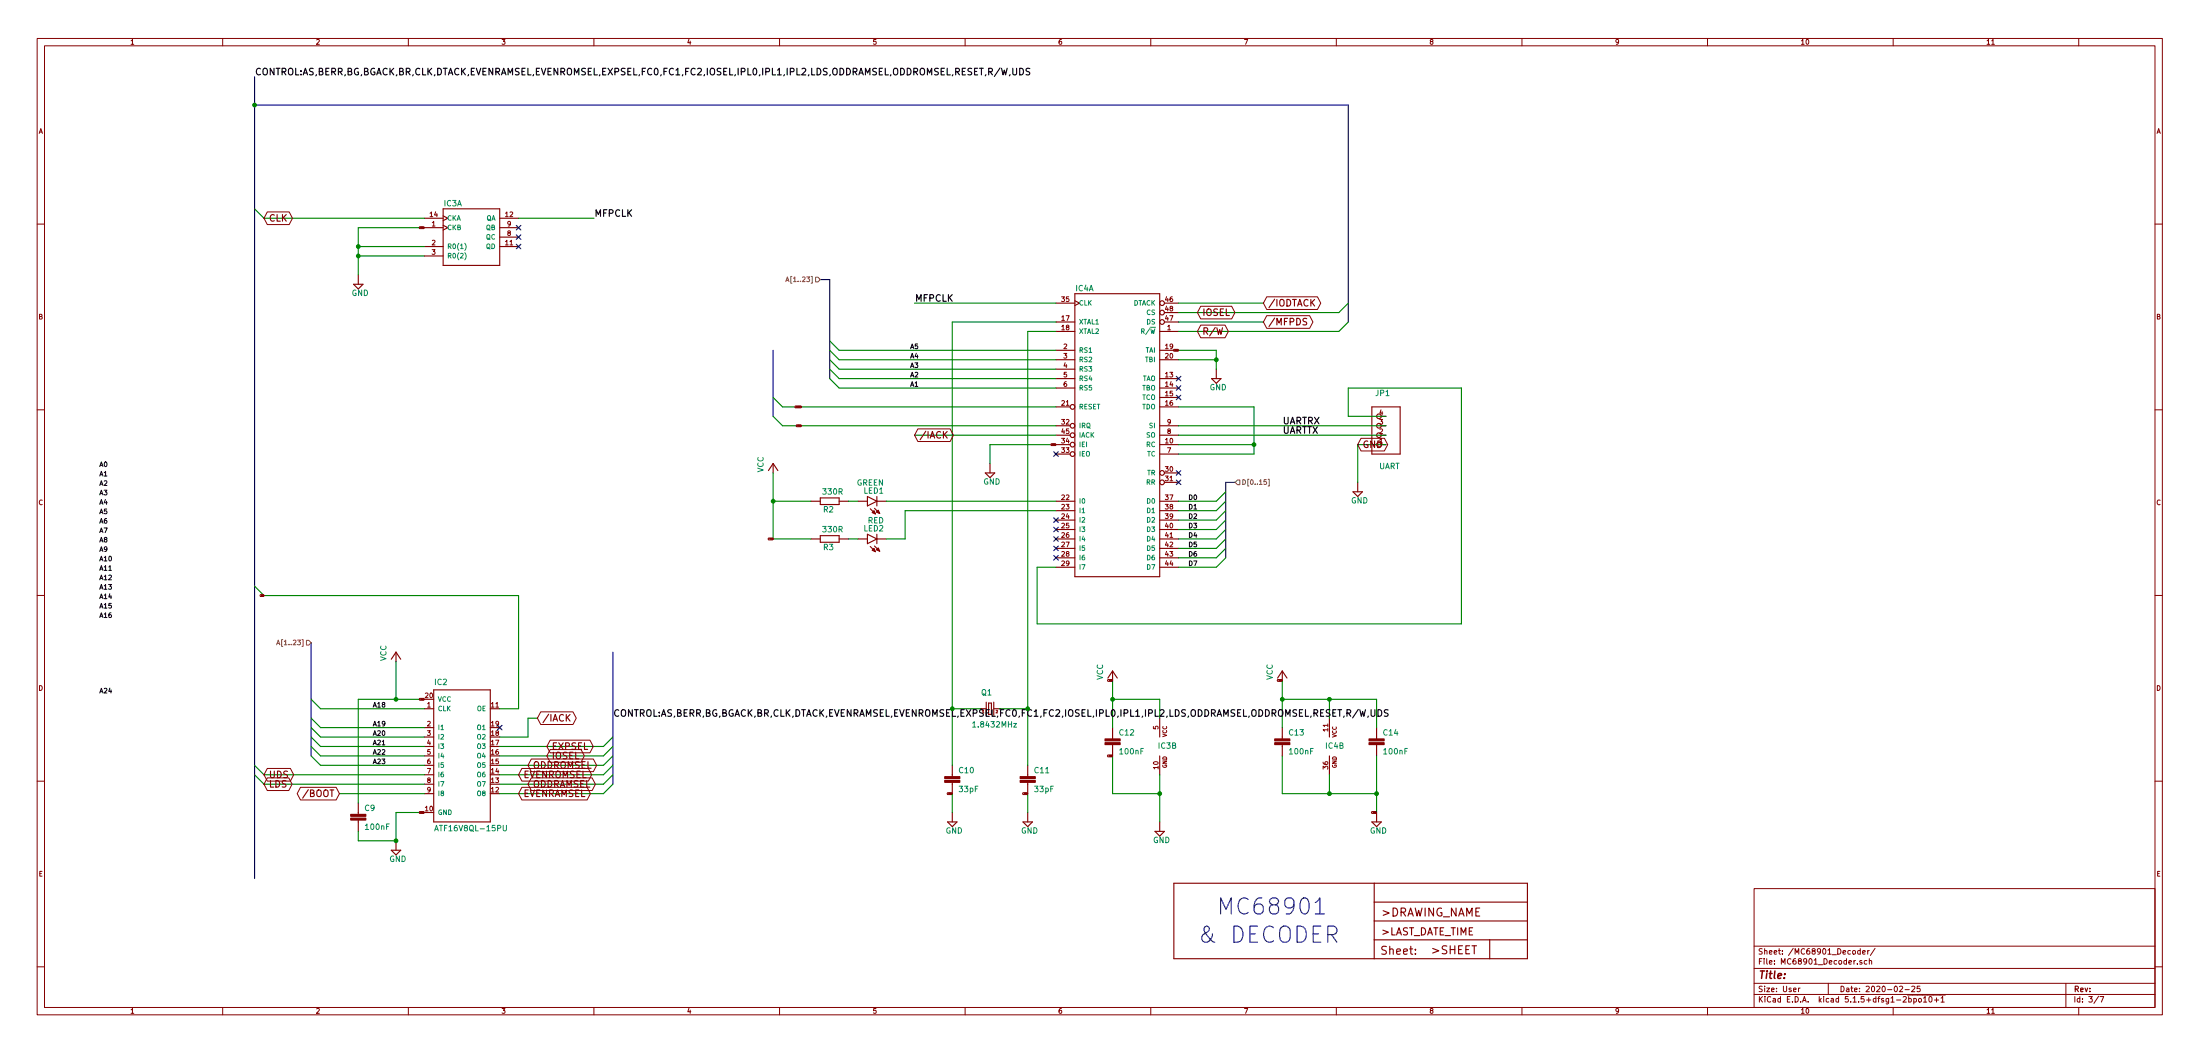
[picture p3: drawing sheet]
<svg xmlns="http://www.w3.org/2000/svg" width="593mm" height="283mm" viewBox="0 0 593 283" stroke-linecap="round" stroke-linejoin="round" font-family="sans-serif">
<g fill="none" stroke="#840000" stroke-width=".27">
<path d="M10 10.4h572.5v262.9h-572.5zM12 12.3h568.5v259h-568.5zM60 10.4v1.9M110 10.4v1.9M160 10.4v1.9M210 10.4v1.9M260 10.4v1.9M310 10.4v1.9M360 10.4v1.9M410 10.4v1.9M460 10.4v1.9M510 10.4v1.9"/>
<path d="M536.5 11.9h.8M560 10.4v1.9M72 57.1h5.9l.9 1.7-.9 1.7h-5.9l-.9-1.7zM10 60.3h2M113 61.1h1.2l.1 .2-.1 .3h-1.2zM341.2 79.9h13.7l.9 1.7-.9 1.7h-13.7l-.8-1.7zM580.5 60.3h2M316.2 94.1h1.2l.1 .2-.1 .3h-1.2zM323.5 82.5h8.3l.9 1.7-.9 1.7h-8.3l-.9-1.7zM323.5 87.5h6.5l.9 1.7-.9 1.8h-6.5l-.9-1.8zM341.2 85h11.6l.9 1.7-.9 1.7h-11.6l-.8-1.7zM10 110.4h2"/>
<path d="M214.2 109.3h1.6l.1 .3-.1 .2h-1.6zM214.6 114.4h1.2l.1 .2-.1 .3h-1.2zM247.3 115.5h8.7l.8 1.7-.8 1.7h-8.7l-.9-1.7zM283.2 119.5h1.2l.1 .2-.1 .3h-1.2zM366.6 118h6.3l.9 1.7-.9 1.7h-6.3l-.8-1.7zM580.5 110.4h2M207 144.9h1.2l.1 .2-.1 .3h-1.2zM10 160.3h2M70.2 160.1h.8l.1 .3-.1 .2h-.8zM580.5 160.3h2M113.1 188.1h1.1l.1 .2-.1 .3h-1.1zM145.7 191.7h8.7l.8 1.7-.8 1.7h-8.7l-.9-1.7z"/>
<path d="M148.2 199.3h10.7l.9 1.7-.9 1.7h-10.7l-.9-1.7zM298.5 183h1.1l.1 .2-.1 .3h-1.1zM344.2 183h1.1l.1 .2-.1 .3h-1.1zM10 210.4h2M72 209.5h5.8l.9 1.7-.9 1.7h-5.8l-.9-1.7zM72 206.9h6.2l.9 1.7-.9 1.7h-6.2l-.9-1.7zM80.9 212h9.7l.8 1.7-.8 1.7h-9.7l-.8-1.7zM113 218.5h1.2l.1 .3-.1 .2h-1.2zM140.6 212h17.6l.9 1.7-.9 1.7h-17.6l-.9-1.7zM140.6 206.9h17.9l.9 1.7-.9 1.7h-17.9l-.9-1.7zM143.1 209.5h16.4l.9 1.7-.9 1.7h-16.4l-.9-1.7zM143.1 204.4h16.7l.9 1.7-.9 1.7h-16.7l-.9-1.7z"/>
<path d="M148.2 201.8h8.3l.9 1.7-.9 1.8h-8.3l-.9-1.8zM255.3 213.5h1.1l.1 .2-.1 .3h-1.1zM275.6 213.5h1.1l.2 .2-.2 .3h-1.1zM298.4 203.3h1.2l.1 .2-.1 .3h-1.2zM369.6 218.5h1.1l.1 .3-.1 .2h-1.1zM580.5 210.4h2M472.5 239.3h108v32h-108zM472.5 254.8h108M501.1 256h-.4l-.3 .2 .1 .6 .6 .1M501.1 255.4v1.5M501.6 258.7l-.4-.1-.2 .2 .1 .3 .5 .1v.4h-.6M501.8 256.5l.7-.2-.1-.3h-.4l-.2 .2 .1 .7h.5"/>
<path d="M502.9 258.7l-.4-.1-.3 .3 .1 .6 .6 .1M503.1 256v.9M503.6 258.8l.5-.1 .1 .9M503.6 256l-.5 .2M503.6 258.1v1.5M505.1 255.4l-1.2 1.9M10 260.3h2M60 271.3v2M110 271.3v2M160 271.3v2M210 271.3v2M260 271.3v2"/>
<path d="M310 271.3v2M360 271.3v2M410 271.3v2M460 271.3v2M472.5 267.8h108M472.5 264.8h108M472.5 260.8h108M484.5 266.1v.9M484.9 266.1l-.4 .2M492.5 264.8v3M510 271.3v2M511.7 265.7l.6-.1 .3 .4-.9 1h.9"/>
<path d="M513.2 266.5h1.1M513.8 267.9h10.3M514.2 268.9h.4l.3 .2-.1 .7h-.6M514.2 268.3v1.5M515 265.7l.6-.1 .2 .4-.9 1h.9M515.6 268.9h.4l.3 .2-.1 .6-.6 .1M515.6 268.9v1.5M516.9 269h.7v.7h-.7zM517.2 265.6h-.7l-.1 .7 .7-.1 .1 .7h-.8M518.2 268.8l.4-.5v1.5M518.2 269.8h.8M519.8 268.4l.2-.1a.81 .81 0 0 1 .5 .8 .81 .81 0 0 1-.5 .7 1 1 0 0 1-.2-1.4z"/>
<path d="M521.1 269.3h1.2M521.7 268.7v1.1M522.9 268.8l.4-.5v1.5M522.9 269.8h.9M536.5 272.9h.8M556.5 264.8v6.5M560 271.3v2M565.4 268.3l-1.3 1.9M565.7 268.3h1l-.6 1.5M580.5 260.3h2"/>
</g>
<g fill="none" stroke="#840000" stroke-width=".3">
<path d="M114.3 58.8h5.1M119.4 58.1l1.2 .7-1.2 .6M119.4 56.2h15.2v15.3h-15.2zM134.6 58.8h5.1M95.2 76.5h2.6l-1.3 1.3zM96.5 74v2.5M114.3 61.3h5.1M114.3 66.4h5.1M114.3 68.9h5.1M119.4 60.7l1.2 .6-1.2 .6M134.6 61.3h5.1M134.6 66.4h5.1"/>
<path d="M134.6 63.8h5.1M289.6 79.1h22.8v76.2h-22.8zM284.5 89.2h5.1M284.5 86.7h5.1M284.5 94.3h5.1M284.5 96.9h5.1M284.5 81.6h5.1M284.5 99.4h5.1M289.6 81l1.2 .6-1.2 .7M312.4 89.2h5.1M312.4 94.3h5.1M312.4 96.9h5.1"/>
<path d="M313.7 86.7h3.8M313.7 81.6h3.8M313.7 84.2h3.8M327.7 99.4v2.5M352 85.8l-.6-.1-.4 .4 .2 .4 .7 .3v.5l-.9 .1M353.4 81.4l.8 1M354.2 80.6l-1.1 1.1M254.4 117l.8 1M255.2 116.2l-1 1M284.5 109.6h3.8M284.5 119.7h3.8M284.5 117.2h3.8"/>
<path d="M284.5 114.6h3.8M284.5 101.9h5.1M284.5 104.5h5.1M312.4 109.6h5.1M312.4 119.7h5.1M312.4 117.2h5.1M312.4 114.6h5.1M312.4 101.9h5.1M312.4 104.5h5.1M312.4 107h5.1M326.4 101.9h2.5l-1.2 1.3zM369.6 109.6h7.6v12.7h-7.6z"/>
<path d="M372.1 119.7h1.3M372.1 117.2h1.3M372.1 114.6h1.3M372.1 112.1h1.3M208.3 124.8l-1.3 1.9M208.3 124.8l1.2 1.9M208.3 124.8v2.5M218.4 135h2.6M221 134.1h5.1v1.8h-5.1zM226.1 135h2.5M231.1 135h2.6M233.7 133.7l2.5 1.3-2.5 1.2z"/>
<path d="M234.4 137l1.4 1.4M235.6 136.9l1.4 1.4M236.2 133.7v2.5M236.2 135h2.6M265.4 127.3h2.6l-1.3 1.3zM266.7 124.8v2.5M284.5 135h5.1M284.5 122.3h3.8M284.5 137.5h5.1M312.4 135h5.1M312.4 122.3h5.1M312.4 137.5h5.1"/>
<path d="M313.7 127.3h3.8M313.7 129.9h3.8M364.5 132.4h2.5l-1.2 1.3zM365.8 129.9v2.5M218.4 145.1h2.6M221 144.2h5.1v1.8h-5.1zM226.1 145.1h2.5M231.1 145.1h2.6M233.7 143.9l2.5 1.2-2.5 1.3zM234.4 147.2l1.4 1.4M235.6 147l1.4 1.4M236.2 143.9v2.5"/>
<path d="M236.2 145.1h2.6M284.5 145.1h5.1M284.5 140h5.1M284.5 142.6h5.1M284.5 147.7h5.1M284.5 150.2h5.1M284.5 152.7h5.1M312.4 145.1h5.1M312.4 140h5.1M312.4 142.6h5.1M312.4 147.7h5.1M312.4 150.2h5.1"/>
<path d="M312.4 152.7h5.1M106.7 175.6v2.5M106.7 175.6l-1.3 1.9M106.7 175.6l1.2 1.9M114.3 190.8h2.5M114.3 195.9h2.5M114.3 198.5h2.5M116.8 185.8h15.3v35.5h-15.3zM152.8 193.2l.8 1M153.6 192.4l-1 1M265.7 189.1v3.5M266.3 192.4v-3.1h.8v3.1"/>
<path d="M267.7 189.1v3.5M299.7 180.7l-1.3 1.9M299.7 180.7l1.3 1.9M299.7 180.7v2.5M299.7 195.9v3.1M312.4 193.4v5.1M345.4 180.7l-1.2 1.9M345.4 180.7l1.3 1.9M345.4 180.7v2.5M345.4 195.9v3.1M358.1 193.4v5.1M370.8 195.9v3.1"/>
<path d="M96.5 216.2v3.1M114.3 201h2.5M114.3 203.5h2.5M114.3 206.1h2.5M114.3 208.6h2.5M114.3 211.2h2.5M114.3 213.7h2.5M256.5 206.1v3M256.5 210.7v3M256.5 218.8v2.5M276.9 206.1v3M276.9 210.7v3"/>
<path d="M276.9 218.8v2.5M299.7 200.5v3M312.4 203.5v5.1M345.4 200.5v3M358.1 203.5v5.1M370.8 200.5v3M370.8 218.8v2.5M96.5 220.8v3.1M105.4 228.9h2.5l-1.2 1.3zM106.7 226.4v2.5M255.3 221.3h2.5l-1.3 1.3zM275.6 221.3h2.5l-1.2 1.3z"/>
<path d="M311.1 223.9h2.6l-1.3 1.2zM312.4 221.3v2.6M316.2 237.8h95.3v20.4h-95.3zM369.6 221.3h2.5l-1.3 1.3zM370.2 237.8v20.4M370.2 248h41.3M370.2 242.9h41.3M370.2 253.1h41.3M401.3 253.1v5.1"/>
<circle cx="313.1" cy="81.6" r=".63"/>
<circle cx="313.1" cy="84.2" r=".63"/>
<circle cx="313.1" cy="86.7" r=".63"/>
<circle cx="288.9" cy="114.6" r=".63"/>
<circle cx="288.9" cy="109.6" r=".63"/>
<circle cx="288.9" cy="119.7" r=".63"/>
<circle cx="288.9" cy="117.2" r=".63"/>
<circle cx="371.5" cy="114.6" r=".63"/>
<circle cx="371.5" cy="112.1" r=".63"/>
<circle cx="371.5" cy="117.2" r=".63"/>
<circle cx="288.9" cy="122.3" r=".63"/>
<circle cx="313.1" cy="127.3" r=".63"/>
<circle cx="313.1" cy="129.9" r=".63"/>
</g>
<g fill="#840000" stroke="#840000" stroke-width=".3">
<path d="M234.9 138l.6-.5 .3 .9z"/>
<path d="M236.1 137.9l.5-.5 .4 .9z"/>
<path d="M234.9 148.2l.6-.5 .3 .9z"/>
<path d="M236.1 148.1l.5-.6 .4 .9z"/>
<path d="M343.4 200h4.1v.5h-4.1z"/>
<path d="M343.4 199h4.1v.5h-4.1z"/>
<path d="M368.8 200h4.1v.5h-4.1z"/>
<path d="M368.8 199h4.1v.5h-4.1z"/>
<path d="M94.5 220.3h4.1v.5h-4.1z"/>
<path d="M94.5 219.3h4.1v.5h-4.1z"/>
<path d="M297.7 200h4.1v.5h-4.1z"/>
<path d="M297.7 199h4.1v.5h-4.1z"/>
<path d="M274.8 210.2h4.1v.5h-4.1z"/>
<path d="M274.8 209.1h4.1v.5h-4.1z"/>
<path d="M254.5 210.2h4.1v.5h-4.1z"/>
<path d="M254.5 209.1h4.1v.5h-4.1z"/>
</g>
<path d="M125.2 65.5a1.4 1.4 0 0 1 0 1.9M125.2 68a1.4 1.4 0 0 1 0 2M262 194.7l.5-.4v1.5M262 195.8h.9M117.1 223.7l.5-1.5 .5 1.5M117.2 223.3h.7M135.6 222.2v1.3l.3 .2 .5-.2v-1.3" fill="none" stroke="#008484" stroke-width=".27"/>
<g fill="none" stroke="#000084" stroke-width=".3">
<path d="M68.6 20.7v215.9M68.6 28.3h294.6v58.4M139.1 60.7l1.2 1.2M139.1 63.2l1.2 1.3M139.1 65.8l1.2 1.2M140.3 60.7l-1.2 1.2M140.3 63.2l-1.2 1.3M140.3 65.8l-1.2 1.2M221 75.3h2.5v26.6M208.3 94.3v17.8M316.9 106.4l1.2 1.2M316.9 103.9l1.2 1.2"/>
<path d="M316.9 101.3l1.2 1.3M318.1 106.4l-1.2 1.2M318.1 103.9l-1.2 1.2M318.1 101.3l-1.2 1.3M283.9 121.7l1.2 1.2M283.9 139.4l1.2 1.3M285.1 121.7l-1.2 1.2M285.1 139.4l-1.2 1.3M316.9 129.3l1.2 1.2M316.9 126.7l1.2 1.3M318.1 129.3l-1.2 1.2M318.1 126.7l-1.2 1.3"/>
<path d="M332.7 129.9h-2.5v20.3M283.9 149.6l1.2 1.2M283.9 147.1l1.2 1.2M283.9 144.5l1.2 1.2M283.9 142l1.2 1.2M285.1 149.6l-1.2 1.2M285.1 147.1l-1.2 1.2M285.1 144.5l-1.2 1.2M285.1 142l-1.2 1.2M83.8 173.1v30.4M165.1 175.6v35.6M134 195.3l1.2 1.2"/>
<path d="M135.2 195.3l-1.2 1.2"/>
</g>
<g fill="none" stroke="#008400" stroke-width=".3">
<path d="M68.6 56.2l2.5 2.6h43.2M139.7 58.8h20.3M96.5 68.9h17.8M96.5 66.4h17.8M114.3 61.3h-17.8v12.7M223.5 99.4l2.6 2.5h58.4M223.5 96.9l2.6 2.5h58.4M223.5 94.3l2.6 2.6h58.4M223.5 91.8l2.6 2.5h58.4M246.4 81.6h38.1M284.5 86.7h-28v119.4M284.5 89.2h-7.6v116.9"/>
<path d="M317.5 81.6h22.9M317.5 86.7h22.9M317.5 96.9h10.2M317.5 94.3h10.2v5.1M363.2 86.7l-2.5 2.5h-43.2M363.2 81.6l-2.5 2.6h-43.2M208.3 112.1l2.5 2.5h73.7M208.3 107l2.5 2.6h73.7M223.5 101.9l2.6 2.6h58.4M246.4 117.2h38.1M284.5 119.7h-17.8v5.1M317.5 114.6h55.9"/>
<path d="M317.5 117.2h55.9M317.5 119.7h20.3M317.5 109.6h20.3v12.7h-20.3M373.4 112.1h-10.2v-7.6h30.5v63.5h-114.3v-15.3h5.1M373.4 119.7h-7.6v10.2M208.3 135h10.1M208.3 127.3v17.8h10.1M228.6 135h2.5M238.8 135h45.7M284.5 137.5h-40.7v7.6h-5M330.2 132.4l-2.5 2.6h-10.2M330.2 135l-2.5 2.5h-10.2"/>
<path d="M330.2 137.5l-2.5 2.5h-10.2M68.6 157.8l2.5 2.6h68.6v30.4h-5.1M228.6 145.1h2.5M330.2 142.6l-2.5 2.5h-10.2M330.2 150.2l-2.5 2.5h-10.2M330.2 140l-2.5 2.6h-10.2M330.2 145.1l-2.5 2.6h-10.2M330.2 147.7l-2.5 2.5h-10.2M106.7 178.1v10.2M83.8 193.4l2.6 2.5h27.9M83.8 195.9l2.6 2.6h27.9M83.8 198.5l2.6 2.5h27.9"/>
<path d="M83.8 188.3l2.6 2.5h27.9M114.3 188.3h-17.8v27.9M144.8 193.4h-2.6v5.1h-7.6M165.1 198.5l-2.5 2.5h-28M256.5 190.8h7.7M269.2 190.8h7.7M299.7 188.3h12.7v5.1M299.7 183.2v12.7M345.4 188.3h25.4v7.6M345.4 183.2v12.7M358.1 188.3v5.1M68.6 206.1l2.5 2.5h43.2"/>
<path d="M68.6 208.6l2.5 2.6h43.2M83.8 201l2.6 2.5h27.9M83.8 203.5l2.6 2.6h27.9M91.4 213.7h22.9M114.3 218.8h-7.6v7.6h-10.2v-2.5M165.1 206.1l-2.5 2.5h-28M165.1 201l-2.5 2.5h-28M165.1 203.5l-2.5 2.6h-28M165.1 208.6l-2.5 2.6h-28M165.1 211.2l-2.5 2.5h-28M256.5 213.7v5.1M276.9 213.7v5.1"/>
<path d="M299.7 203.5v10.2h12.7M312.4 208.6v12.7M345.4 203.5v10.2h25.4M358.1 208.6v5.1M370.8 203.5v15.3"/>
</g>
<path d="M211.7 75.8l.4-1.2 .4 1.2M211.8 75.5h.6M219.7 74.6h.6l.7 .7-.7 .6h-.6zM332.7 129.9l.7-.6h.6v1.2h-.6zM341.1 129.2h-.5l-.1 .6 .5-.1 .2 .5-.2 .2-.5-.1M341.6 129.1h.3v1.8h-.3M74.5 173.6l.5-1.2 .4 1.2M74.7 173.3h.6M82.5 172.4h.7l.6 .7-.6 .6h-.7z" fill="none" stroke="#848400" stroke-width=".27"/>
<path d="M272.8 18.4v1.4l.4 .4h.3l.4-.4v-1.4M274.7 18.4a.9 .9 0 0 1 1 .9 .9 .9 0 0 1-1 .9zM277.4 18.5l-.7-.1-.2 .2v.5l.7 .3 .2 .4-.3 .4-.7-.1M272.1 20.1l-.2 .3M368.6 192.8l-.2 .3M369.4 191.1v1.5l.3 .3h.4l.3-.3v-1.5M371.2 191.1a.9 .9 0 0 1 1 .9 .9 .9 0 0 1-1 .9zM373.9 191.2l-.6-.1-.4 .4 .1 .3 .9 .4v.5l-1 .1" fill="none" stroke="#000" stroke-width=".3"/>
<path d="M354.3 243l.8-.6 .4-.6v4.3M354.3 246.1h2.5" fill="none" stroke="#0000c2" stroke-width=".3"/>
<g fill="#008400" stroke="#008400" stroke-width=".27">
<circle cx="96.5" cy="68.9" r=".51"/>
<circle cx="337.8" cy="119.7" r=".51"/>
<circle cx="106.7" cy="226.4" r=".51"/>
<circle cx="327.7" cy="96.9" r=".51"/>
<circle cx="312.4" cy="213.7" r=".51"/>
<circle cx="370.8" cy="213.7" r=".51"/>
<circle cx="345.4" cy="188.3" r=".51"/>
<circle cx="358.1" cy="188.3" r=".51"/>
<circle cx="106.7" cy="188.3" r=".51"/>
<circle cx="358.1" cy="213.7" r=".51"/>
<circle cx="208.3" cy="135" r=".51"/>
<circle cx="68.6" cy="28.3" r=".51"/>
<circle cx="299.7" cy="188.3" r=".51"/>
<circle cx="96.5" cy="66.4" r=".51"/>
</g>
<g font-size="6" fill="#0000c2">
<text x="327.7" y="246.3">MC68901</text>
<text x="322.6" y="253.9">&amp; DECODER</text>
</g>
<g font-size="3" fill="#840000">
<text x="372.1" y="246.8">&gt;DRAWING_NAME</text>
<text x="372.2" y="257.1">Sheet:</text>
<text x="385.8" y="256.9">&gt;SHEET</text>
</g>
<text font-size="2.8" fill="#840000" x="473.5" y="263.6">Title:</text>
<text font-size="2.7" fill="#840000" x="372" y="251.9">&gt;LAST_DATE_TIME</text>
<g font-size="2.5">
<text x="68.6" y="20.3">CONTROL:AS,BERR,BG,BGACK,BR,CLK,DTACK,EVENRAMSEL,EVENROMSEL,EXPSEL,FC0,FC1,FC2,IOSEL,IPL0,IPL1,IPL2,LDS,ODDRAMSEL,ODDROMSEL,RESET,R/W,UDS</text>
<text x="160" y="58.4">MFPCLK</text>
<text x="246.4" y="81.2">MFPCLK</text>
<text x="345.4" y="114.2">UARTRX</text>
<text x="345.4" y="116.8">UARTTX</text>
</g>
<g font-size="2.5" fill="#840000">
<text x="72.3" y="59.7">CLK</text>
<text x="341.6" y="82.5">/IODTACK</text>
<text x="323.8" y="85.1">IOSEL</text>
<text x="341.6" y="87.6">/MFPDS</text>
<text x="323.8" y="90.1">R/W</text>
<text x="247.6" y="118.1">/IACK</text>
<text x="367" y="120.6">GND</text>
<text x="146" y="194.3">/IACK</text>
<text x="148.5" y="201.9">EXPSEL</text>
<text x="72.3" y="209.5">UDS</text>
<text x="140.9" y="209.5">EVENROMSEL</text>
<text x="143.4" y="207">ODDROMSEL</text>
<text x="148.5" y="204.4">IOSEL</text>
<text x="72.3" y="212.1">LDS</text>
<text x="82.4" y="214.6">/BOOT</text>
<text x="140.9" y="214.6">EVENRAMSEL</text>
<text x="143.4" y="212.1">ODDRAMSEL</text>
</g>
<text font-size="2.5" fill="#008400" x="165.1" y="193">CONTROL:AS,BERR,BG,BGACK,BR,CLK,DTACK,EVENRAMSEL,EVENROMSEL,EXPSEL,FC0,FC1,FC2,IOSEL,IPL0,IPL1,IPL2,LDS,ODDRAMSEL,ODDROMSEL,RESET,R/W,UDS</text>
<g font-size="2.1" fill="#008484">
<text x="119.6" y="55.5">IC3A</text>
<text x="94.7" y="79.7">GND</text>
<text x="289.8" y="78.4">IC4A</text>
<text x="325.9" y="105.1">GND</text>
<text x="370.6" y="106.6">JP1</text>
<text x="205.7" y="127.2" transform="rotate(-90 205.7 127.2)">VCC</text>
<text x="230.8" y="130.8">GREEN</text>
<text x="264.9" y="130.5">GND</text>
<text x="371.4" y="126.3">UART</text>
<text x="221.8" y="133.2">330R</text>
<text x="221.9" y="138">R2</text>
<text x="232.7" y="132.9">LED1</text>
<text x="364" y="135.6">GND</text>
<text x="221.8" y="143.3">330R</text>
<text x="232.7" y="143.1">LED2</text>
<text x="233.8" y="140.9">RED</text>
<text x="221.9" y="148.1">R3</text>
<text x="104.1" y="178" transform="rotate(-90 104.1 178)">VCC</text>
<text x="117.1" y="184.4">IC2</text>
<text x="297.1" y="183.1" transform="rotate(-90 297.1 183.1)">VCC</text>
<text x="342.8" y="183.1" transform="rotate(-90 342.8 183.1)">VCC</text>
<text x="264.4" y="187.2">Q1</text>
<text x="262.6" y="195.9">1.8432MHz</text>
<text x="301.6" y="198">C12</text>
<text x="301.8" y="203.1">100nF</text>
<text x="312.1" y="201.6">IC3B</text>
<text x="347.3" y="198">C13</text>
<text x="347.5" y="203.1">100nF</text>
<text x="357.2" y="201.6">IC4B</text>
<text x="372.7" y="198">C14</text>
<text x="372.9" y="203.1">100nF</text>
<text x="258.4" y="208.2">C10</text>
<text x="278.8" y="208.2">C11</text>
<text x="258.5" y="213.3">33pF</text>
<text x="278.8" y="213.3">33pF</text>
<text x="98.3" y="218.4">C9</text>
<text x="98.6" y="223.4">100nF</text>
<text x="118" y="223.8">ATF16V8QL-15PU</text>
<text x="254.7" y="224.5">GND</text>
<text x="275.1" y="224.5">GND</text>
<text x="310.6" y="227">GND</text>
<text x="369" y="224.5">GND</text>
<text x="104.9" y="232.1">GND</text>
</g>
<g font-size="2.1" fill="#840000">
<text x="473.5" y="257">Sheet: /MC68901_Decoder/</text>
<text x="473.5" y="259.7">File: MC68901_Decoder.sch</text>
<text x="473.5" y="269.9">KiCad E.D.A. kicad 5.1.5+dfsg1-2bpo10+1</text>
<text x="473.5" y="267.1">Size: User</text>
<text x="495.5" y="267.1">Date: 2020-02-25</text>
<text x="558.5" y="267.1">Rev:</text>
<text x="558.5" y="269.9">Id: 3/7</text>
</g>
<g font-size="1.8" fill="#840000">
<text x="35" y="12">1</text>
<text x="85" y="12">2</text>
<text x="135" y="12">3</text>
<text x="185" y="12">4</text>
<text x="235" y="12">5</text>
<text x="285" y="12">6</text>
<text x="335" y="12">7</text>
<text x="385" y="12">8</text>
<text x="435" y="12">9</text>
<text x="485" y="12">10</text>
<text x="535" y="12">11</text>
<text x="10.4" y="36">A</text>
<text x="580.9" y="36">A</text>
<text x="115.9" y="58.4">14</text>
<text x="136.2" y="58.4">12</text>
<text x="116.4" y="61">1</text>
<text x="136.7" y="63.5">8</text>
<text x="136.7" y="61">9</text>
<text x="116.4" y="66">2</text>
<text x="116.4" y="68.6">3</text>
<text x="136.2" y="66">11</text>
<text x="286.1" y="81.3">35</text>
<text x="314" y="81.3">46</text>
<text x="314" y="83.8">48</text>
<text x="10.4" y="86">B</text>
<text x="286.1" y="86.4">17</text>
<text x="286.1" y="88.9">18</text>
<text x="314" y="86.4">47</text>
<text x="314.5" y="88.9">1</text>
<text x="580.9" y="86">B</text>
<text x="286.5" y="94">2</text>
<text x="314" y="94">19</text>
<text x="286.5" y="96.5">3</text>
<text x="286.5" y="99.1">4</text>
<text x="286.5" y="101.6">5</text>
<text x="314" y="101.6">13</text>
<text x="314" y="96.5">20</text>
<text x="286.5" y="104.1">6</text>
<text x="314" y="104.1">14</text>
<text x="314" y="106.7">15</text>
<text x="286.1" y="109.2">21</text>
<text x="314" y="109.2">16</text>
<text x="371.6" y="111.8">4</text>
<text x="286.1" y="114.3">32</text>
<text x="286.1" y="119.4">34</text>
<text x="286.1" y="116.8">45</text>
<text x="314" y="119.4">10</text>
<text x="314.5" y="116.8">8</text>
<text x="314.5" y="114.3">9</text>
<text x="371.6" y="119.4">1</text>
<text x="371.6" y="116.8">2</text>
<text x="371.6" y="114.3">3</text>
<text x="286.1" y="121.9">33</text>
<text x="314.5" y="121.9">7</text>
<text x="314" y="127">30</text>
<text x="314" y="129.5">31</text>
<text x="10.4" y="136">C</text>
<text x="286.1" y="134.6">22</text>
<text x="286.1" y="137.2">23</text>
<text x="314" y="134.6">37</text>
<text x="314" y="137.2">38</text>
<text x="580.9" y="136">C</text>
<text x="286.1" y="139.7">24</text>
<text x="286.1" y="142.2">25</text>
<text x="314" y="139.7">39</text>
<text x="314" y="142.2">40</text>
<text x="286.1" y="144.8">26</text>
<text x="286.1" y="147.3">27</text>
<text x="286.1" y="149.9">28</text>
<text x="314" y="144.8">41</text>
<text x="314" y="147.3">42</text>
<text x="314" y="149.9">43</text>
<text x="286.1" y="152.4">29</text>
<text x="314" y="152.4">44</text>
<text x="10.4" y="186">D</text>
<text x="580.9" y="186">D</text>
<text x="114.6" y="188">20</text>
<text x="115.1" y="190.5">1</text>
<text x="132.4" y="190.5">11</text>
<text x="115.1" y="195.6">2</text>
<text x="132.4" y="195.6">19</text>
<text x="312.1" y="196.4" transform="rotate(-90 312.1 196.4)">5</text>
<text x="357.8" y="196.9" transform="rotate(-90 357.8 196.9)">11</text>
<text x="115.1" y="198.1">3</text>
<text x="115.1" y="200.7">4</text>
<text x="115.1" y="203.2">5</text>
<text x="132.4" y="203.2">16</text>
<text x="132.4" y="200.7">17</text>
<text x="132.4" y="198.1">18</text>
<text x="115.1" y="205.7">6</text>
<text x="115.1" y="208.3">7</text>
<text x="132.4" y="208.3">14</text>
<text x="132.4" y="205.7">15</text>
<text x="312.1" y="207.1" transform="rotate(-90 312.1 207.1)">10</text>
<text x="357.8" y="207.1" transform="rotate(-90 357.8 207.1)">36</text>
<text x="115.1" y="210.8">8</text>
<text x="115.1" y="213.4">9</text>
<text x="132.4" y="213.4">12</text>
<text x="132.4" y="210.8">13</text>
<text x="114.6" y="218.4">10</text>
<text x="10.4" y="236">E</text>
<text x="580.9" y="236">E</text>
<text x="35" y="272.9">1</text>
<text x="85" y="272.9">2</text>
<text x="135" y="272.9">3</text>
<text x="185" y="272.9">4</text>
<text x="235" y="272.9">5</text>
<text x="285" y="272.9">6</text>
<text x="335" y="272.9">7</text>
<text x="385" y="272.9">8</text>
<text x="435" y="272.9">9</text>
<text x="485" y="272.9">10</text>
<text x="535" y="272.9">11</text>
</g>
<g font-size="1.8" fill="#008484">
<text x="120.4" y="59.4">CKA</text>
<text x="131" y="59.4">QA</text>
<text x="120.4" y="61.9">CKB</text>
<text x="131" y="64.5">QC</text>
<text x="131" y="61.9">QB</text>
<text x="120.4" y="67">R0(1)</text>
<text x="120.4" y="69.6">R0(2)</text>
<text x="131" y="67">QD</text>
<text x="290.6" y="82.3">CLK</text>
<text x="305.2" y="82.3">DTACK</text>
<text x="290.6" y="87.3">XTAL1</text>
<text x="290.6" y="89.9">XTAL2</text>
<text x="308" y="89.9">R/W</text>
<text x="308.9" y="87.3">DS</text>
<text x="308.9" y="84.8">CS</text>
<text x="290.6" y="95">RS1</text>
<text x="308.6" y="95">TAI</text>
<text x="290.6" y="97.5">RS2</text>
<text x="290.6" y="100">RS3</text>
<text x="308.6" y="97.5">TBI</text>
<text x="290.6" y="102.6">RS4</text>
<text x="290.6" y="105.1">RS5</text>
<text x="307.7" y="102.6">TAO</text>
<text x="307.7" y="105.1">TBO</text>
<text x="307.7" y="107.7">TCO</text>
<text x="290.6" y="110.2">RESET</text>
<text x="307.7" y="110.2">TDO</text>
<text x="290.6" y="115.3">IRQ</text>
<text x="290.6" y="117.8">IACK</text>
<text x="308.8" y="117.8">SO</text>
<text x="309.7" y="115.3">SI</text>
<text x="290.6" y="122.9">IEO</text>
<text x="290.6" y="120.4">IEI</text>
<text x="308.8" y="120.4">RC</text>
<text x="309" y="122.9">TC</text>
<text x="308.8" y="130.5">RR</text>
<text x="309" y="128">TR</text>
<text x="290.6" y="135.6">I0</text>
<text x="309.1" y="135.6">D0</text>
<text x="290.6" y="138.1">I1</text>
<text x="290.6" y="140.7">I2</text>
<text x="290.6" y="143.2">I3</text>
<text x="309.1" y="138.1">D1</text>
<text x="309.1" y="140.7">D2</text>
<text x="309.1" y="143.2">D3</text>
<text x="290.6" y="145.8">I4</text>
<text x="290.6" y="148.3">I5</text>
<text x="309.1" y="145.8">D4</text>
<text x="309.1" y="148.3">D5</text>
<text x="290.6" y="150.8">I6</text>
<text x="290.6" y="153.4">I7</text>
<text x="309.1" y="150.8">D6</text>
<text x="309.1" y="153.4">D7</text>
<text x="117.9" y="191.5">CLK</text>
<text x="117.9" y="188.9">VCC</text>
<text x="128.5" y="191.5">OE</text>
<text x="117.9" y="196.6">I1</text>
<text x="128.7" y="196.6">O1</text>
<text x="117.9" y="199.1">I2</text>
<text x="117.9" y="201.6">I3</text>
<text x="128.7" y="201.6">O3</text>
<text x="128.7" y="199.1">O2</text>
<text x="117.9" y="204.2">I4</text>
<text x="117.9" y="206.7">I5</text>
<text x="117.9" y="209.3">I6</text>
<text x="128.7" y="209.3">O6</text>
<text x="128.7" y="206.7">O5</text>
<text x="128.7" y="204.2">O4</text>
<text x="117.9" y="211.8">I7</text>
<text x="117.9" y="214.3">I8</text>
<text x="128.7" y="214.3">O8</text>
<text x="128.7" y="211.8">O7</text>
<text x="117.9" y="219.4">GND</text>
</g>
<g font-size="1.8" fill="#848400">
<text x="212.9" y="75.9">A[1..23]</text>
<text x="334.4" y="130.5">D[0..15]</text>
<text x="75.7" y="173.7">A[1..23]</text>
</g>
<g font-size="1.8">
<text x="245.1" y="94">A5</text>
<text x="245.1" y="96.5">A4</text>
<text x="245.1" y="99.1">A3</text>
<text x="245.1" y="101.6">A2</text>
<text x="245.1" y="104.1">A1</text>
<text x="26.7" y="125.7">A0</text>
<text x="26.7" y="130.8">A2</text>
<text x="26.7" y="128.3">A1</text>
<text x="26.7" y="135.9">A4</text>
<text x="26.7" y="133.3">A3</text>
<text x="320" y="134.6">D0</text>
<text x="320" y="137.2">D1</text>
<text x="26.7" y="143.5">A7</text>
<text x="26.7" y="141">A6</text>
<text x="26.7" y="138.4">A5</text>
<text x="320" y="139.7">D2</text>
<text x="320" y="142.2">D3</text>
<text x="26.7" y="146">A8</text>
<text x="26.7" y="148.6">A9</text>
<text x="320" y="147.3">D5</text>
<text x="320" y="149.9">D6</text>
<text x="320" y="144.8">D4</text>
<text x="26.7" y="151.1">A10</text>
<text x="26.7" y="153.7">A11</text>
<text x="320" y="152.4">D7</text>
<text x="26.7" y="158.7">A13</text>
<text x="26.7" y="156.2">A12</text>
<text x="26.7" y="161.3">A14</text>
<text x="26.7" y="163.8">A15</text>
<text x="26.7" y="166.4">A16</text>
<text x="26.7" y="186.7">A24</text>
<text x="100.3" y="190.5">A18</text>
<text x="100.3" y="195.6">A19</text>
<text x="100.3" y="198.1">A20</text>
<text x="100.3" y="200.7">A21</text>
<text x="100.3" y="203.2">A22</text>
<text x="100.3" y="205.7">A23</text>
</g>
<g font-size="1.5" fill="#840000">
<text x="314.4" y="198.5" transform="rotate(-90 314.4 198.5)">VCC</text>
<text x="360.1" y="198.6" transform="rotate(-90 360.1 198.6)">VCC</text>
<text x="314.4" y="206.9" transform="rotate(-90 314.4 206.9)">GND</text>
<text x="360.1" y="206.9" transform="rotate(-90 360.1 206.9)">GND</text>
</g>
<g font-size="1" fill="#840000">
<text x="264.6" y="192">1</text>
<text x="268.3" y="192">2</text>
</g>
<g font-size=".4" fill="#840000">
<text x="113.3" y="61.4">GND</text>
<text x="316.5" y="94.5">GND</text>
<text x="214.6" y="109.7">RESET</text>
<text x="215" y="114.8">IPL2</text>
<text x="283.5" y="119.9">GND</text>
<text x="207.4" y="145.3">VCC</text>
<text x="70.5" y="160.5">AS</text>
<text x="298.8" y="183.4">VCC</text>
<text x="344.5" y="183.4">VCC</text>
<text x="113.4" y="188.4">VCC</text>
<text x="298.8" y="203.7">GND</text>
<text x="255.6" y="213.8">GND</text>
<text x="275.9" y="213.8">GND</text>
<text x="113.3" y="218.9">GND</text>
<text x="369.9" y="218.9">GND</text>
</g>
</svg>
